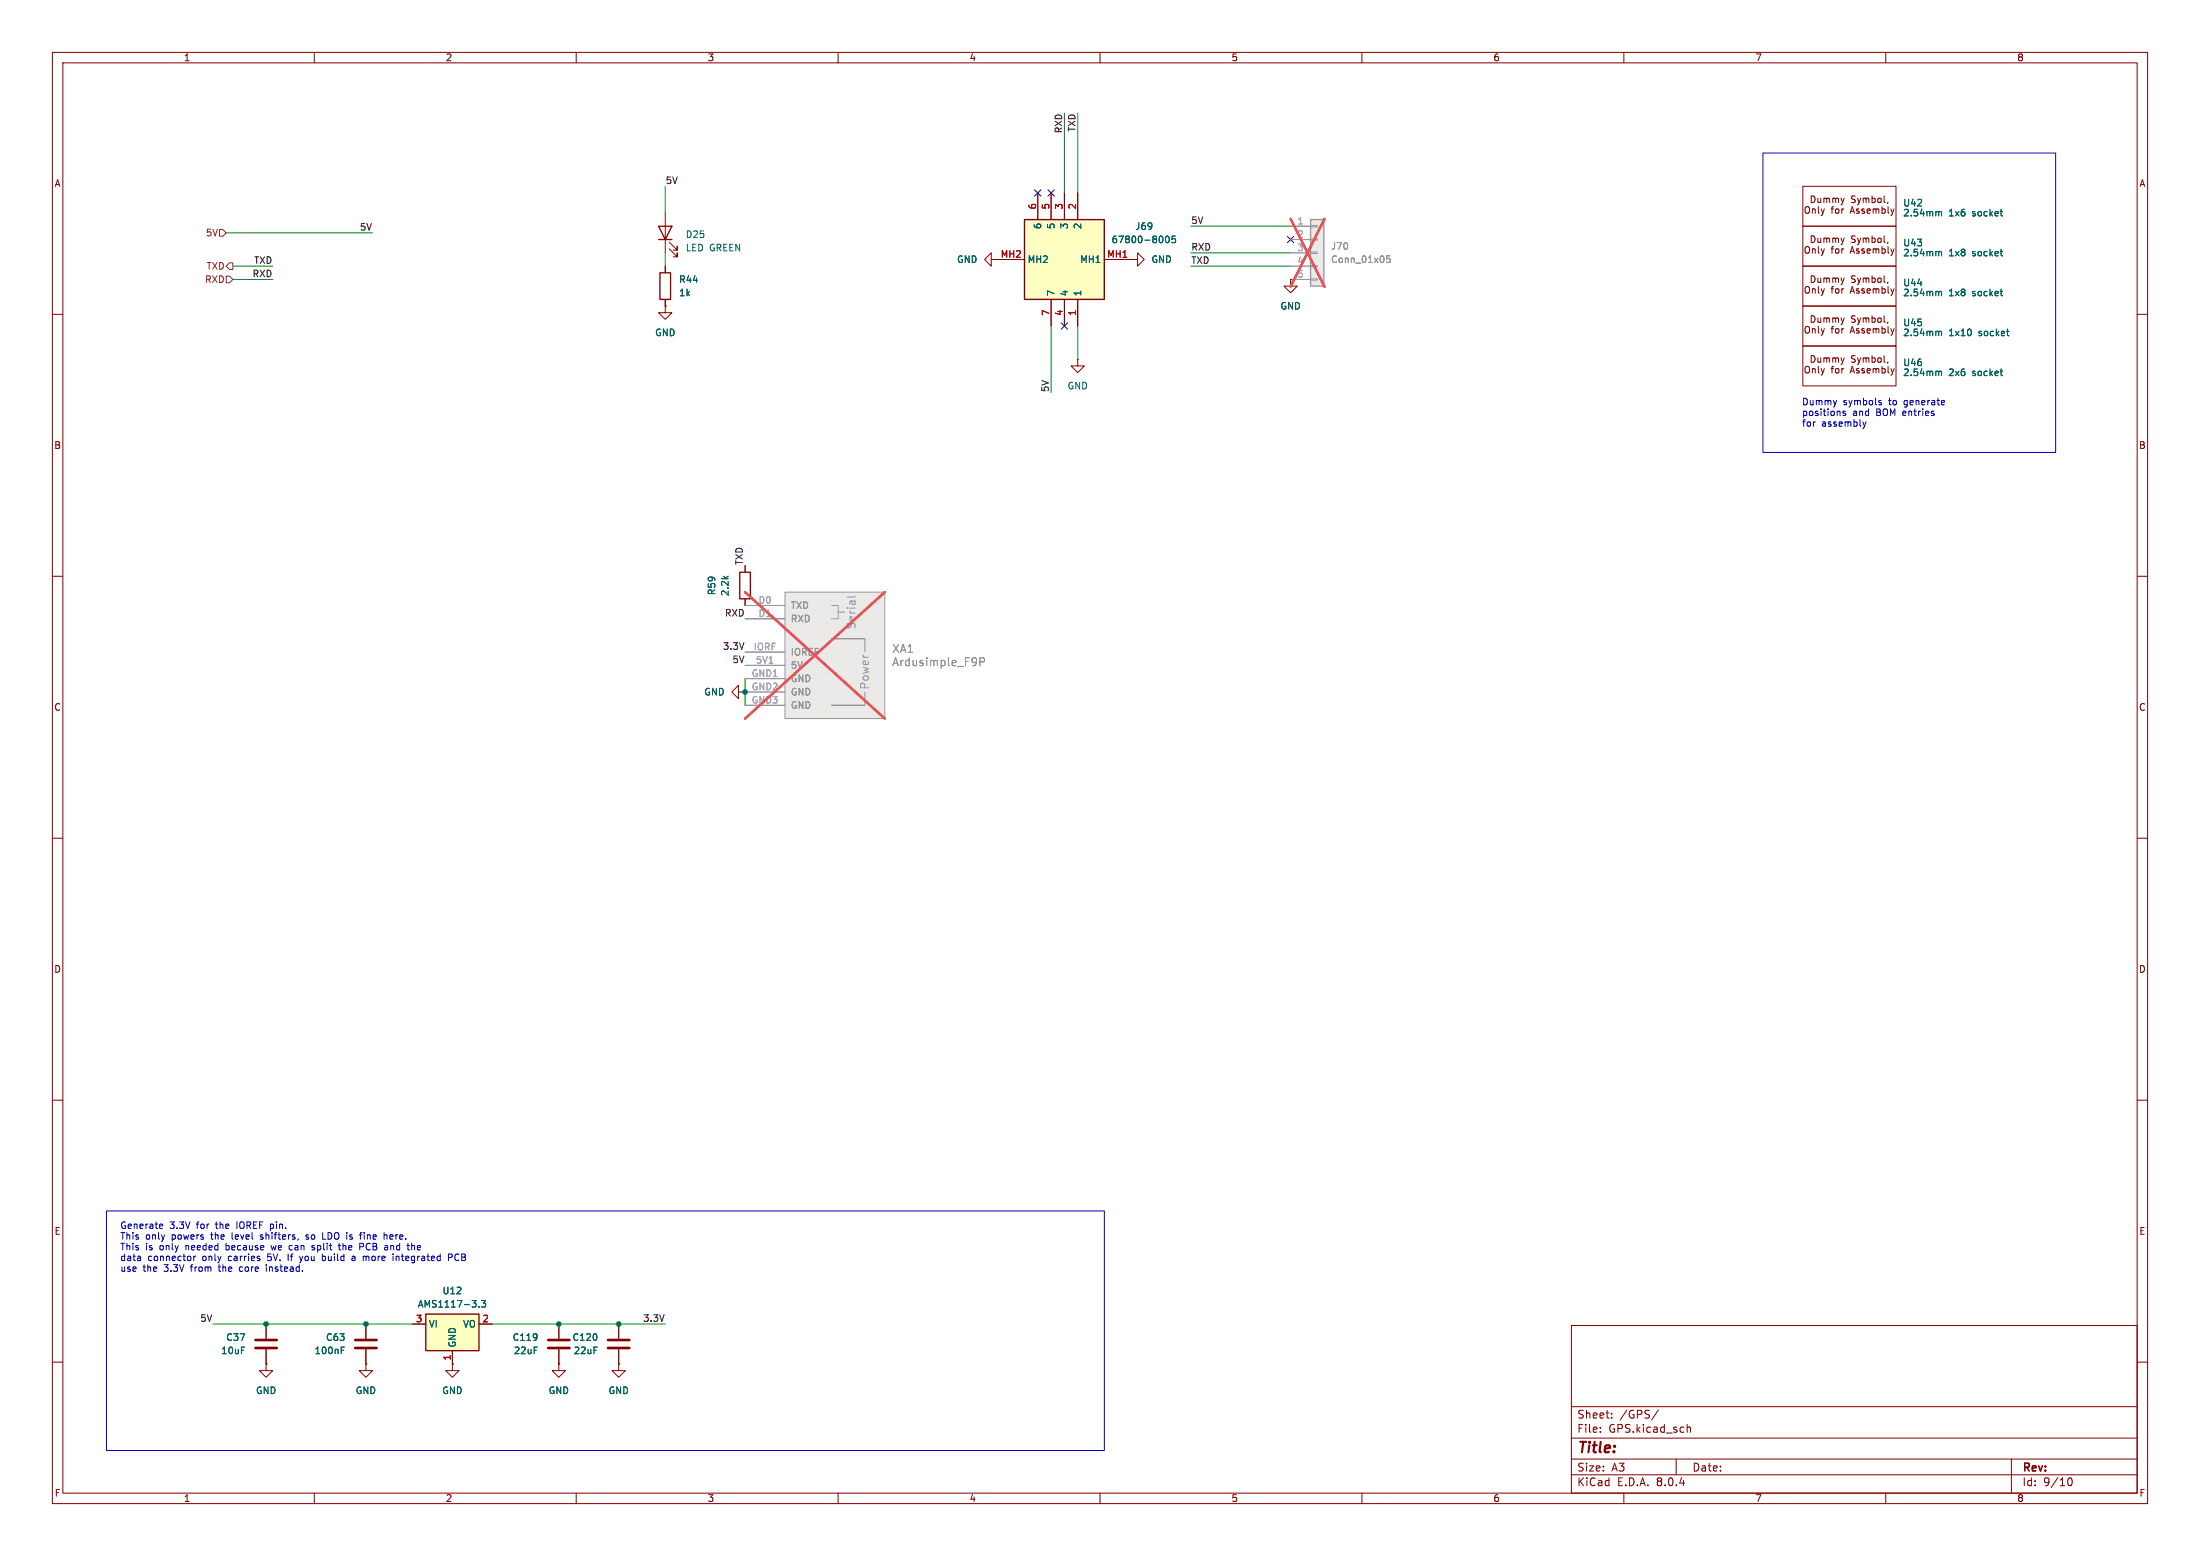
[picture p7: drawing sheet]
<svg xmlns="http://www.w3.org/2000/svg" width="420mm" height="297mm" viewBox="0 0 420 297" stroke-linecap="round" stroke-linejoin="round" font-family="sans-serif">
<g fill="none" stroke="#840000" stroke-width=".19">
<path d="M10 10h400v277h-400zM12 12h396v273h-396zM60 10v2M110 10v2M160 10v2M210 10v2M260 10v2M310 10v2M360 10v2M10 60h2M408 60h2M10 110h2"/>
<path d="M408 110h2M141 132.1v-1.3l-1.3 1.3 1.3 1.3v-1.3h1.2M142.2 132.1h.1M10 160h2M408 160h2M10 210h2M408 210h2M10 260h2M118.1 252.7v2.8M118.1 257.6v2.7M300 253h108v32h-108zM408 260h2"/>
<path d="M300 278.5h108M300 274.5h108M300 268.5h108M305.5 273.2v.2M305.5 272.5v.1M307.7 270.5v.2M307.7 269.8v.1M316.6 269.1l-1.3 1.9M320 278.5v3M322.1 271.9v1.5M322.1 272.5l.2-.1 .4 .1v.9M384 278.5v6.5"/>
<path d="M60 285v2M110 285v2M160 285v2M210 285v2M260 285v2M300 281.5h108M310 285v2M360 285v2M394.7 282.7l.2-.5 .2-.1a.8 .8 0 0 1 .5 .7 .8 .8 0 0 1-.5 .8l-.2-.2-.2-.4"/>
</g>
<path d="M116.1 255.8h4M116.1 257.3h4" fill="none" stroke="#840000" stroke-width=".51"/>
<path d="M149.9 113h19v24.2h-19z" fill="#ebeae8"/>
<g fill="none" stroke="#9c9b98" stroke-width=".19">
<path d="M142.2 115.6h7.7M142.2 118.1h7.7M149.9 113h19v24.2h-19zM158.7 115.6h1.3v2.5h-1.3M160 116.8h1.3M163.3 113.8l-.3 .2h-1.3M142.2 127h7.7M142.2 129.5h7.7M142.2 132.1h7.7M142.2 134.6h7.7M142.2 124.5h7.7M158.7 134.6h6.4z"/>
<path d="M158.7 121.9h6.4zM165.1 121.9v2.6M165.1 132.1v2.5"/>
</g>
<path d="M187.1 126.3h.7l.1-.3v-.3l-.2-.2h-.6v1.6" fill="none" stroke="#939391" stroke-width=".19"/>
<path d="M142.2 113l26.7 24.2M168.9 113l-26.7 24.2" fill="none" stroke="#e75356" stroke-width=".46"/>
<path d="M125.7 43.2h2.6l-1.3 2.5zM125.7 45.7h2.6M126 52.1h2v5.1h-2zM141.2 109.2h2.1v5.1h-2.1z" fill="none" stroke="#840000" stroke-width=".25"/>
<g fill="none" stroke="#840000" stroke-width=".19">
<path d="M344.2 35.6h17.7v7.6h-17.7zM344.8 39.5l.1-.1a.42 .42 0 0 1 .5 .5v.4a.42 .42 0 0 1-.4 .4 .42 .42 0 0 1-.4-.4zM345.8 37.4a.64 .64 0 0 1 .7 .6 .64 .64 0 0 1-.7 .7zM346 39.9v.8M346 40l.2-.1h.3v.8M347 37.8l.1 .8 .3 .1 .2-.1M347.1 39.4v1.1l.2 .2M347.6 37.8v.9M347.7 39.9l.3 .8M348.2 37.9l.4-.1 .1 .2M348.2 37.8v.9M348.3 39.9l-.3 .8"/>
<path d="M348.7 38l.2-.2 .3 .1 .1 .8M348.7 38v.7M349.6 39.9h.4M349.9 37.9l.3-.1 .2 .2M349.9 37.8v.9M350 39.4l-.3 .2v1.1M350.4 38l.2-.2 .3 .1 .1 .8M350.4 38v.7M350.5 39.9h.3l.3 .2v.4l-.3 .2h-.3l-.1-.2zM351.5 37.8l.3 .9M351.6 39.9v.8M351.8 38.7l-.3 .4"/>
<path d="M352 39.9l-.4 .2M352.1 37.8l-.3 .9M354.2 37.5l-.5-.1-.2 .2 .1 .3 .5 .3v.4l-.2 .1-.4-.1M354.6 37.8l.3 .9M354.9 39.9h-.3l-.2 .2 .1 .1 .4 .2v.3h-.5M354.9 38.7l-.3 .4M355.2 37.8l-.3 .9M355.7 37.9l.4-.1 .1 .2M355.7 37.8v.9M355.9 39.9h-.3l-.2 .2 .1 .1 .4 .2v.3h-.5M356.2 38l.2-.2 .3 .1 .1 .8M356.2 38v.7"/>
<path d="M357.4 37.9h.5l.1 .5M357.4 37.4v1.3M357.6 39.9v.8M358.5 38.4v-.3l.2-.3 .4 .1v.5M359.3 39.4v1.3M359.7 37.4v1.1M361 39.9l.3 .8M361.6 39.9l-.3 .8M127 58.4v1.3h1.3l-1.3 1.3-1.3-1.3h1.3M127 58.4h.1M127 40.6v7.7M127 50.8v1.3"/>
<path d="M127 57.2v1.2M127.8 47.5l1.5 1.5v-.7v.7h-.8M127.8 46.2l1.5 1.6v-.8v.8h-.8M189.2 49.5v-1.2l-1.2 1.2 1.2 1.3v-1.3h1.3M246.4 53.3v1.3h1.2l-1.2 1.3-1.3-1.3h1.3M246.4 53.3h.1M344.2 50.8h17.7v7.6h-17.7zM344.2 43.2h17.7v7.6h-17.7zM344.2 58.4h17.7v7.6h-17.7zM344.8 47.1h.1a.43 .43 0 0 1 .5 .4v.4a.42 .42 0 0 1-.4 .5 .42 .42 0 0 1-.4-.5zM344.8 54.7h.1a.43 .43 0 0 1 .5 .4v.4a.42 .42 0 0 1-.4 .5 .42 .42 0 0 1-.4-.5zM345.8 45a.64 .64 0 0 1 .7 .7 .64 .64 0 0 1-.7 .6z"/>
<path d="M345.8 52.6a.64 .64 0 0 1 .7 .7 .64 .64 0 0 1-.7 .6zM346 47.5v.8M346 55.1v.9M346 47.6l.2-.1 .3 .1v.7M346 55.2l.2-.1 .3 .1v.8M347 45.4l.1 .8 .3 .1 .2-.1M347 53.1l.1 .8h.3l.2-.1M347.1 47.1v1.1l.2 .1M347.1 54.7v1.1l.2 .2M347.6 45.4v.9M347.6 53.1v.8M347.7 55.1l.3 .9"/>
<path d="M347.7 47.5l.3 .8M348 40.7l-.3 .4M348 56l-.3 .4M348 48.3l-.3 .5M348.2 45.4v.9M348.2 53.1v.8M348.2 53.2l.4-.1 .1 .1M348.2 45.6l.4-.2 .1 .2M348.3 55.1l-.3 .9M348.3 47.5l-.3 .8M348.7 45.6v.7M348.7 53.2v.7"/>
<path d="M348.7 45.6l.2-.2 .3 .1 .1 .8M348.7 53.2l.2-.1h.3l.1 .8M349.6 55.1h.4M349.6 47.5h.4M349.9 45.4v.9M349.9 53.1v.8M349.9 53.2l.3-.1 .2 .1M349.9 45.6l.3-.2 .2 .2M350 47.1l-.3 .1v1.1M350 54.7l-.3 .2v1.1M350.4 45.6v.7M350.4 53.2v.7"/>
<path d="M350.4 45.6l.2-.2 .3 .1 .1 .8M350.4 53.2l.2-.1h.3l.1 .8M350.5 47.6l.1-.1 .4 .1 .1 .5-.2 .2h-.3l-.1-.1zM350.5 55.2l.1-.1 .4 .1 .1 .5-.2 .2-.3 .1-.1-.2zM351.5 53.1l.3 .8M351.5 45.4l.3 .9M351.6 47.5v.8M351.6 55.1v.9M351.8 53.9l-.3 .4M351.8 46.3l-.3 .4M352 55.1l-.4 .3M352 47.5l-.4 .2"/>
<path d="M352.1 53.1l-.3 .8M352.1 45.4l-.3 .9M353.2 40.7l.4-1.3 .4 1.3M353.2 56l.4-1.3 .4 1.3M353.2 48.3l.4-1.2 .4 1.2M353.3 40.4h.6M353.3 55.6h.6M353.3 48h.6M354.2 45.1l-.5-.1-.2 .3 .1 .3 .5 .2v.4l-.2 .1-.4-.1M354.2 52.7l-.5-.1-.2 .3 .1 .3 .5 .2v.4l-.2 .1h-.4M354.6 53.1l.3 .8M354.6 45.4l.3 .9"/>
<path d="M354.9 47.6l-.3-.1-.2 .2 .1 .2 .4 .1v.3h-.5M354.9 55.2l-.3-.1-.2 .2 .1 .2 .4 .1v.3h-.5M354.9 53.9l-.3 .4M354.9 46.3l-.3 .4M355.2 53.1l-.3 .8M355.2 45.4l-.3 .9M355.7 45.4v.9M355.7 53.1v.8M355.7 53.2l.4-.1 .1 .1M355.7 45.6l.4-.2 .1 .2M355.9 47.6l-.3-.1-.2 .2 .1 .2 .4 .1v.3h-.5M355.9 55.2l-.3-.1-.2 .2 .1 .2 .4 .1v.3h-.5"/>
<path d="M356.2 45.6v.7M356.2 53.2v.7M356.2 45.6l.2-.2 .3 .1 .1 .8M356.2 53.2l.2-.1h.3l.1 .8M356.4 40.3l.7-.1-.1-.3h-.4l-.2 .2 .1 .6h.5M356.4 47.9l.7-.1-.1-.2-.4-.1-.2 .2 .1 .6h.5M356.4 55.5l.7-.1-.1-.2-.4-.1-.2 .2 .1 .6h.5M357.4 45v1.3M357.4 52.6v1.3M357.4 45.5h.5l.1 .6M357.4 53.1h.5l.1 .6M357.6 47.5v.8"/>
<path d="M357.6 55.1v.9M358.1 40.1v.6M358.1 47.7v.6M358.1 55.3v.7M358.5 46.1v-.4l.2-.3 .4 .2v.5M358.5 53.7v-.4l.2-.2 .4 .1v.5M358.7 40.1v.6M358.7 47.7v.6M358.7 55.3v.7M359.3 47.1v1.2M359.3 54.7v1.3M359.7 45v1.1"/>
<path d="M359.7 52.6v1.1M359.8 40.6l-.1 .1h-.4M359.8 55.8l-.1 .2-.4-.1M359.8 48.2l-.1 .1h-.4M360.4 40.5l.2 .2M360.4 55.8l.2 .2M360.4 48.2l.2 .1M361 55.1l.3 .9M361 47.5l.3 .8M361.3 40.7l-.3 .4M361.3 56l-.3 .4M361.3 48.3l-.3 .5"/>
<path d="M361.6 55.1l-.3 .9M361.6 47.5l-.3 .8M344.2 66h17.7v7.7h-17.7zM344.8 62.4l.1-.1a.43 .43 0 0 1 .5 .4v.5a.42 .42 0 0 1-.4 .4 .42 .42 0 0 1-.4-.4zM344.8 70l.1-.1a.43 .43 0 0 1 .5 .5v.4a.42 .42 0 0 1-.4 .4 .42 .42 0 0 1-.4-.4zM345.8 60.3a.64 .64 0 0 1 .7 .6 .64 .64 0 0 1-.7 .6zM345.8 67.9a.64 .64 0 0 1 .7 .6 .64 .64 0 0 1-.7 .7zM346 62.7v.9M346 70.4v.8M346 62.9l.2-.2 .3 .1v.8M346 70.5l.2-.1h.3v.8M347 60.7l.1 .8h.3l.2-.1"/>
<path d="M347 68.3l.1 .8 .3 .1 .2-.2M347.1 62.3v1.1l.2 .2M347.1 69.9v1.1l.2 .2M347.6 60.7v.8M347.6 68.3v.9M347.7 70.4l.3 .8M347.7 62.7l.3 .9M348 71.2l-.3 .4M348 63.6l-.3 .4M348.2 60.7v.8M348.2 68.3v.9M348.2 68.4l.4-.1 .1 .2"/>
<path d="M348.2 60.8l.4-.1 .1 .2M348.3 70.4l-.3 .8M348.3 62.7l-.3 .9M348.7 60.9v.6M348.7 68.5v.7M348.7 60.9l.2-.2h.3l.1 .8M348.7 68.5l.2-.2 .3 .1 .1 .8M349.6 70.4h.4M349.6 62.7h.4M349.9 60.7v.8M349.9 68.3v.9M349.9 68.4l.3-.1 .2 .2"/>
<path d="M349.9 60.8l.3-.1 .2 .2M350 62.3l-.3 .2v1.1M350 69.9l-.3 .2v1.1M350.4 60.9v.6M350.4 68.5v.7M350.4 60.9l.2-.2h.3l.1 .8M350.4 68.5l.2-.2 .3 .1 .1 .8M350.5 62.9l.1-.2 .4 .2 .1 .4-.2 .2-.3 .1-.1-.1zM350.5 70.5l.1-.1 .4 .1 .1 .5-.2 .1-.3 .1-.1-.1zM351.5 68.3l.3 .9M351.5 60.7l.3 .8M351.6 62.7v.9"/>
<path d="M351.6 70.4v.8M351.8 69.2l-.3 .4M351.8 61.5l-.3 .5M352 70.4l-.4 .2M352 62.7l-.4 .3M352.1 68.3l-.3 .9M352.1 60.7l-.3 .8M353.2 71.2l.4-1.3 .4 1.3M353.2 63.6l.4-1.3 .4 1.3M353.3 70.8h.6M353.3 63.2h.6M354.2 60.3h-.5l-.2 .2 .1 .3 .5 .2v.4l-.2 .1h-.4"/>
<path d="M354.2 67.9h-.5l-.2 .2 .1 .3 .5 .3v.3l-.2 .2-.4-.1M354.6 68.3l.3 .9M354.6 60.7l.3 .8M354.9 62.8l-.3-.1-.2 .2 .1 .2 .4 .1v.3h-.5M354.9 70.4h-.3l-.2 .1 .1 .2 .4 .1v.3h-.5M354.9 69.2l-.3 .4M354.9 61.5l-.3 .5M355.2 68.3l-.3 .9M355.2 60.7l-.3 .8M355.7 60.7v.8M355.7 68.3v.9M355.7 68.4l.4-.1 .1 .2"/>
<path d="M355.7 60.8l.4-.1 .1 .2M355.9 62.8l-.3-.1-.2 .2 .1 .2 .4 .1v.3h-.5M355.9 70.4h-.3l-.2 .1 .1 .2 .4 .1v.3h-.5M356.2 60.9v.6M356.2 68.5v.7M356.2 60.9l.2-.2h.3l.1 .8M356.2 68.5l.2-.2 .3 .1 .1 .8M356.4 63.2l.7-.2-.1-.2-.4-.1-.2 .2 .1 .6h.5M356.4 70.8l.7-.1-.1-.3h-.4l-.2 .1 .1 .6h.5M357.4 60.3v1.2M357.4 67.9v1.3M357.4 60.7h.5l.1 .6"/>
<path d="M357.4 68.4h.5l.1 .5M357.6 62.7v.9M357.6 70.4v.8M358.1 62.9v.7M358.1 70.5v.7M358.5 61.3v-.4l.2-.2 .4 .1v.5M358.5 68.9v-.4l.2-.2 .4 .1v.5M358.7 62.9v.7M358.7 70.5v.7M359.3 62.3v1.3M359.3 69.9v1.3M359.7 60.3v1.1"/>
<path d="M359.7 67.9v1.1M359.8 71.1l-.1 .1-.4-.1M359.8 63.5l-.1 .1-.4-.1M360.4 71l.2 .2M360.4 63.4l.2 .2M361 70.4l.3 .8M361 62.7l.3 .9M361.3 71.2l-.3 .4M361.3 63.6l-.3 .4M361.6 70.4l-.3 .8M361.6 62.7l-.3 .9M142.2 108v1.2"/>
<path d="M142.2 114.3v1.3M69.8 252.7v2.8M69.8 257.6v2.7M106.7 252.7v2.8M106.7 257.6v2.7M50.8 260.3v1.3h-1.3l1.3 1.3 1.3-1.3h-1.3M50.8 260.3h.1M86.4 260.3v1.3h-1.3l1.3 1.3 1.2-1.3h-1.2M86.4 260.3h.1M106.7 260.3v1.3h-1.3l1.3 1.3 1.2-1.3h-1.2M106.7 260.3h.1M118.1 260.3v1.3h-1.3l1.3 1.3 1.3-1.3h-1.3"/>
<path d="M118.1 260.3h.1"/>
</g>
<path d="M370.1 40.6l.2-.2h.3v.8M370.1 48.2l.2-.2 .3 .1v.7M370.1 55.8l.2-.2 .3 .1v.8M370.1 63.4l.2-.2 .3 .1v.8M370.1 71l.2-.1h.3v.8M65.1 257.7h.5M65.1 257.1h.6" fill="none" stroke="#006464" stroke-width=".19"/>
<path d="M67.8 255.8h4.1M67.8 257.3h4.1M104.6 255.8h4.1M104.6 257.3h4.1" fill="none" stroke="#840000" stroke-width=".51"/>
<path d="M81.3 250.8h10.1v7h-10.1z" fill="#ffffc2"/>
<path d="M81.3 250.8h10.1v7h-10.1z" fill="none" stroke="#840000" stroke-width=".25"/>
<path d="M78.7 252.7h2.6M86.4 257.8v2.5M91.4 252.7h2.6" fill="none" stroke="#840000" stroke-width=".19"/>
<path d="M91.4 249.4v.1M91.9 248.2h.8l-.4 .5 .3 .1v.6l-.1 .1-.6-.1" fill="none" stroke="#006464" stroke-width=".19"/>
<path d="M195.6 41.9h15.2v15.3h-15.2z" fill="#ffffc2"/>
<path d="M195.6 41.9h15.2v15.3h-15.2z" fill="none" stroke="#840000" stroke-width=".25"/>
<g fill="none" stroke="#840000" stroke-width=".19">
<path d="M198.1 36.8v5.1M200.7 36.8v5.1M203.2 36.8v5.1M205.7 36.8v5.1M190.5 49.5h5.1M200.7 57.2v5M203.2 57.2v5M205.7 57.2v5M210.8 49.5h5.1M215.9 49.5h1.3v-1.2l1.2 1.2-1.2 1.3v-1.3M215.9 49.5h.1M205.7 68.6v1.3h1.3l-1.3 1.2-1.2-1.2h1.2"/>
<path d="M205.7 68.6h.1M50.8 252.7v2.8M50.8 257.6v2.7M69.8 260.3v1.3h-1.2l1.2 1.3 1.3-1.3h-1.3M69.8 260.3h.1"/>
</g>
<path d="M222.6 45.2l.2-.1a.68 .68 0 0 1 .4 .6 .68 .68 0 0 1-.4 .6l-.3-.5zM224.4 45.1h-.6l-.1 .6 .2-.2 .4 .1 .1 .2v.4l-.2 .1-.5-.1" fill="none" stroke="#006464" stroke-width=".19"/>
<path d="M48.8 255.8h4M48.8 257.3h4" fill="none" stroke="#840000" stroke-width=".51"/>
<path d="M250.2 41.9h2.5v12.7h-2.5z" fill="#ebeae8"/>
<g fill="none" stroke="#9c9b98" stroke-width=".19">
<path d="M246.4 43.2h3.8M246.4 45.7h3.8M246.4 48.3h3.8M246.4 50.8h3.8M246.4 53.3h3.8M250.2 53.2h1.3v.3h-1.3zM250.2 50.7h1.3v.2h-1.3zM250.2 48.1h1.3v.3h-1.3zM250.2 45.6h1.3v.2h-1.3zM250.2 43.1h1.3v.2h-1.3zM142.2 115.6h7.7M142.2 118.1h7.7"/>
<path d="M142.2 127h7.7M142.2 129.5h7.7M142.2 132.1h7.7M142.2 134.6h7.7M142.2 124.5h7.7"/>
</g>
<path d="M250.2 41.9h2.5v12.7h-2.5z" fill="none" stroke="#9c9b98" stroke-width=".25"/>
<path d="M265.4 48.8h-.6l-.1 .6 .2-.1 .4 .1 .1 .2v.4l-.2 .1-.5-.1M187.1 126.3h.7l.1-.3v-.3l-.2-.2h-.6v1.6" fill="none" stroke="#939391" stroke-width=".19"/>
<path d="M246.4 41.8l6.5 12.9M252.9 41.8l-6.5 12.9M142.2 113l26.7 24.2M168.9 113l-26.7 24.2" fill="none" stroke="#e75356" stroke-width=".46"/>
<path d="M41.9 43.8h.6l.7 .7-.7 .6h-.6zM43.2 52.7h.6l.6 .6-.6 .7h-.6zM43.8 50.2h.6v1.2h-.6l-.6-.6z" fill="none" stroke="#725600" stroke-width=".19"/>
<g fill="none" stroke="#0000c2" stroke-width=".19">
<path d="M336.5 29.2h55.9v57.2h-55.9zM350.6 76.4l-.3 .9M351.9 78.5v.3l.4 .2 .1 .1-.2 .2h-.4M358.8 76.9h.3l.1 .2-.2 .2h-.2M358.8 76.4l.3 .1M355.6 80.5l.3 .9M355.9 81.4l-.1 .3M356.2 80.5l-.3 .9M20.3 231.1h190.5v45.8h-190.5zM30.6 233.6l.4 .1 .1 .2-.6 .2M31 234.4l-.4 .1M37 239.8v.8"/>
<path d="M37.4 239.8l-.4 .2M49.7 236.5h.1M49.8 235.8l-.1 .1 .2 .2M51.7 237.7l.3 .9M55 239.4v1.2M55.3 238.5l.4 .1M55.7 237.7l-.4 .2M57.2 239.8l.3 .8M57.8 239.8l-.3 .8M58.4 236.5h.4M58.8 235.7l-.4 .2 .1 .2h.3M60 237.8l-.3-.1-.2 .3 .6 .3"/>
<path d="M60.1 238.4l-.2 .2-.4-.1M61.5 239.4v1.2M61.6 236.5h.6M62 239.8l.1 .1M64.6 237.7h.5M64.7 237.3v1.1l.4 .2M67.2 239.8h.5l.1 .8M69.2 237.3l.2 .3-.1 .3-.6 .1M69.5 235.3v.1M69.5 235.7v.8M69.9 239.8h.5M73.5 235.7l.4 .2v.6"/>
<path d="M74.5 235.8v.7M75 236l-.6 .1M75.6 239.9l.4-.1 .2 .2M75.6 239.8v.8M78.6 237.9l.4-.2 .1 .2M78.6 237.3v1.3M87.1 239.4l-.3 .5 .3 .7M45.9 241.8l-.2 .3v.3l.2 .3M50.8 241.4v.1M50.8 241.8v.9M57.5 240.6l-.3 .4M62.1 240.5l-.2 .1h-.4"/>
<path d="M67.8 240.1h-.5l-.1 .2 .1 .3h.5M85.6 240h.6l.1-.2v-.3l-.7-.1v1.2"/>
</g>
<g fill="none" stroke="#009600" stroke-width=".19">
<path d="M127 35.6v5M203.2 21.6v15.2M205.7 21.6v15.2M43.2 44.5h27.9M44.4 50.8h7.7M44.4 53.3h7.7M127 48.3v2.5M227.3 50.8h19.1M227.3 43.2h19.1M227.3 48.3h19.1M200.7 62.2v12.7M205.7 62.2v6.4"/>
<path d="M142.2 129.5v5.1M40.6 252.7h38.1M94 252.7h33"/>
</g>
<path d="M197.5 36.2l1.2 1.2M198.7 36.2l-1.2 1.2M200.1 36.2l1.2 1.2M201.3 36.2l-1.2 1.2M245.8 45.1l1.2 1.2M247 45.1l-1.2 1.2M202.6 61.6l1.2 1.2M203.8 61.6l-1.2 1.2" fill="none" stroke="#000084" stroke-width=".19"/>
<path d="M222.6 45.2l.2-.1a.68 .68 0 0 1 .4 .6 .68 .68 0 0 1-.4 .6l-.3-.5zM224.4 45.1h-.6l-.1 .6 .2-.2 .4 .1 .1 .2v.4l-.2 .1-.5-.1M370.1 40.6l.2-.2h.3v.8M370.1 48.2l.2-.2 .3 .1v.7M370.1 55.8l.2-.2 .3 .1v.8M370.1 63.4l.2-.2 .3 .1v.8M370.1 71l.2-.1h.3v.8M65.1 257.7h.5M65.1 257.1h.6M91.4 249.4v.1M91.9 248.2h.8l-.4 .5 .3 .1v.6l-.1 .1-.6-.1" fill="none" stroke="#006464" stroke-width=".19"/>
<g fill="none" stroke="#840000" stroke-width=".19">
<path d="M198.1 36.8v5.1M200.7 36.8v5.1M203.2 36.8v5.1M205.7 36.8v5.1M127 58.4h.1M127 50.8v1.3M127 57.2v1.2M190.5 49.5h5.1M200.7 57.2v5M203.2 57.2v5M205.7 57.2v5M210.8 49.5h5.1"/>
<path d="M215.9 49.5h.1M246.4 53.3h.1M142.2 108v1.2M142.2 114.3v1.3M142.2 132.1h.1M50.8 252.7v2.8M50.8 257.6v2.7M69.8 252.7v2.8M69.8 257.6v2.7M78.7 252.7h2.6M86.4 257.8v2.5M91.4 252.7h2.6"/>
<path d="M106.7 252.7v2.8M106.7 257.6v2.7M118.1 252.7v2.8M118.1 257.6v2.7M50.8 260.3h.1M69.8 260.3h.1M86.4 260.3h.1M106.7 260.3h.1M118.1 260.3h.1"/>
</g>
<g fill="#009600" stroke="#009600" stroke-width=".19">
<circle cx="142.2" cy="132.1" r=".46"/>
<circle cx="106.7" cy="252.7" r=".46"/>
<circle cx="118.1" cy="252.7" r=".46"/>
<circle cx="50.8" cy="252.7" r=".46"/>
<circle cx="69.8" cy="252.7" r=".46"/>
</g>
<text font-size="2.8" fill="#840000" x="301" y="277.9">Title:</text>
<g font-size="2.1" fill="#9c9b98">
<text x="163.6" y="120.3" transform="rotate(-90 163.6 120.3)">Serial</text>
<text x="166.1" y="131.8" transform="rotate(-90 166.1 131.8)">Power</text>
</g>
<g font-size="2.1" fill="#939391">
<text x="170.2" y="124.8">XA1</text>
<text x="170.2" y="127.4">Ardusimple_F9P</text>
</g>
<g font-size="2.1" fill="#840000">
<text x="301" y="273.7">File:</text>
<text x="301" y="271">Sheet:</text>
<text x="307.1" y="273.7">GPS.kicad_sch</text>
<text x="309.2" y="271">/GPS/</text>
<text x="301" y="281.1">Size:</text>
<text x="307.6" y="281.1">A3</text>
<text x="323" y="281.1">Date:</text>
<text x="386" y="281.3">Rev:</text>
<text x="301" y="283.9">KiCad</text>
<text x="308.7" y="283.9">E.D.A.</text>
<text x="316.3" y="283.9">8.0.4</text>
<text x="386" y="283.9">Id:</text>
<text x="390.1" y="283.9">9/10</text>
</g>
<g font-size="1.8" fill="#840000">
<text x="35" y="11.9">1</text>
<text x="85" y="11.9">2</text>
<text x="135" y="11.9">3</text>
<text x="185" y="11.9">4</text>
<text x="235" y="11.9">5</text>
<text x="285" y="11.9">6</text>
<text x="335" y="11.9">7</text>
<text x="385" y="11.9">8</text>
<text x="10.3" y="35.9">A</text>
<text x="408.3" y="35.9">A</text>
<text x="357.9" y="40">for</text>
<text x="357.9" y="47.6">for</text>
<text x="190.9" y="49.3">MH2</text>
<text x="357.9" y="55.2">for</text>
<text x="357.9" y="62.8">for</text>
<text x="357.9" y="70.5">for</text>
<text x="10.3" y="85.9">B</text>
<text x="408.2" y="85.9">B</text>
<text x="10.3" y="135.9">C</text>
<text x="408.2" y="135.9">C</text>
<text x="10.3" y="185.9">D</text>
<text x="408.2" y="185.9">D</text>
<text x="10.3" y="235.9">E</text>
<text x="408.3" y="235.9">E</text>
<text x="10.3" y="285.9">F</text>
<text x="35" y="286.9">1</text>
<text x="85" y="286.9">2</text>
<text x="135" y="286.9">3</text>
<text x="185" y="286.9">4</text>
<text x="235" y="286.9">5</text>
<text x="285" y="286.9">6</text>
<text x="335" y="286.9">7</text>
<text x="385" y="286.9">8</text>
<text x="408.3" y="285.9">F</text>
</g>
<g font-size="1.8" fill="#0f0f0f">
<text x="202.9" y="25.5" transform="rotate(-90 202.9 25.5)">RXD</text>
<text x="205.4" y="25.2" transform="rotate(-90 205.4 25.2)">TXD</text>
<text x="127" y="35.2">5V</text>
<text x="68.6" y="44.1">5V</text>
<text x="227.3" y="42.8">5V</text>
<text x="227.3" y="47.9">RXD</text>
<text x="48.1" y="53">RXD</text>
<text x="48.4" y="50.5">TXD</text>
<text x="227.3" y="50.5">TXD</text>
<text x="200.3" y="74.9" transform="rotate(-90 200.3 74.9)">5V</text>
<text x="141.9" y="107.9" transform="rotate(-90 141.9 107.9)">TXD</text>
<text x="138.3" y="117.8">RXD</text>
<text x="137.9" y="124.1">3.3V</text>
<text x="139.7" y="126.7">5V</text>
<text x="38.1" y="252.4">5V</text>
<text x="122.7" y="252.4">3.3V</text>
</g>
<g font-size="1.8" fill="#a90000">
<text x="197.9" y="40.1" transform="rotate(-90 197.9 40.1)">6</text>
<text x="200.4" y="40.1" transform="rotate(-90 200.4 40.1)">5</text>
<text x="202.9" y="40.1" transform="rotate(-90 202.9 40.1)">3</text>
<text x="205.5" y="40.1" transform="rotate(-90 205.5 40.1)">2</text>
<text x="211.3" y="49.3">MH1</text>
<text x="200.4" y="60.4" transform="rotate(-90 200.4 60.4)">7</text>
<text x="202.9" y="60.4" transform="rotate(-90 202.9 60.4)">4</text>
<text x="205.5" y="60.4" transform="rotate(-90 205.5 60.4)">1</text>
<text x="79.3" y="252.5">3</text>
<text x="92" y="252.5">2</text>
<text x="86.1" y="259.8" transform="rotate(-90 86.1 259.8)">1</text>
</g>
<g font-size="1.8" fill="#006464">
<text x="363.2" y="39.6">U42</text>
<text x="363.2" y="41.5">2.54mm</text>
<text x="372" y="41.5">1x6</text>
<text x="376.6" y="41.5">socket</text>
<text x="130.8" y="45.6">D25</text>
<text x="199" y="43.8" transform="rotate(-90 199 43.8)">6</text>
<text x="201.5" y="43.8" transform="rotate(-90 201.5 43.8)">5</text>
<text x="204.1" y="43.8" transform="rotate(-90 204.1 43.8)">3</text>
<text x="206.6" y="43.8" transform="rotate(-90 206.6 43.8)">2</text>
<text x="212.1" y="46.6">67800-8005</text>
<text x="216.6" y="44.1">J69</text>
<text x="363.2" y="47.2">U43</text>
<text x="130.8" y="48.2">LED GREEN</text>
<text x="182.6" y="50.4">GND</text>
<text x="196.1" y="50.4">MH2</text>
<text x="206.1" y="50.4">MH1</text>
<text x="219.7" y="50.4">GND</text>
<text x="363.2" y="49.1">2.54mm</text>
<text x="372" y="49.1">1x8</text>
<text x="376.6" y="49.1">socket</text>
<text x="129.5" y="54.2">R44</text>
<text x="129.5" y="56.7">1k</text>
<text x="201.5" y="56.6" transform="rotate(-90 201.5 56.6)">7</text>
<text x="204.1" y="56.6" transform="rotate(-90 204.1 56.6)">4</text>
<text x="206.6" y="56.6" transform="rotate(-90 206.6 56.6)">1</text>
<text x="244.3" y="59.3">GND</text>
<text x="363.2" y="54.8">U44</text>
<text x="363.2" y="56.7">2.54mm</text>
<text x="372" y="56.7">1x8</text>
<text x="376.6" y="56.7">socket</text>
<text x="125" y="64.4">GND</text>
<text x="363.2" y="62.5">U45</text>
<text x="363.2" y="64.4">2.54mm</text>
<text x="372" y="64.4">1x10</text>
<text x="377.8" y="64.4">socket</text>
<text x="363.2" y="70.1">U46</text>
<text x="363.2" y="72">2.54mm</text>
<text x="372" y="72">2x6</text>
<text x="376.6" y="72">socket</text>
<text x="203.7" y="74.5">GND</text>
<text x="136.8" y="113.7" transform="rotate(-90 136.8 113.7)">R59</text>
<text x="139.3" y="113.9" transform="rotate(-90 139.3 113.9)">2.2k</text>
<text x="134.3" y="132.9">GND</text>
<text x="79.7" y="249.8">AMS1117-3.3</text>
<text x="84.4" y="247.2">U12</text>
<text x="43.1" y="256.1">C37</text>
<text x="62.1" y="256.1">C63</text>
<text x="81.8" y="253.6">VI</text>
<text x="87.2" y="257.3" transform="rotate(-90 87.2 257.3)">GND</text>
<text x="88.3" y="253.6">VO</text>
<text x="97.8" y="256.1">C119</text>
<text x="109.2" y="256.1">C120</text>
<text x="42.1" y="258.7">10uF</text>
<text x="60" y="258.7">100nF</text>
<text x="98" y="258.7">22uF</text>
<text x="109.4" y="258.7">22uF</text>
<text x="48.8" y="266.3">GND</text>
<text x="67.8" y="266.3">GND</text>
<text x="84.3" y="266.3">GND</text>
<text x="104.6" y="266.3">GND</text>
<text x="116.1" y="266.3">GND</text>
</g>
<g font-size="1.8" fill="#725600">
<text x="39.2" y="45.3">5V</text>
<text x="39.3" y="51.7">TXD</text>
<text x="39" y="54.2">RXD</text>
</g>
<g font-size="1.8" fill="#a5a4a2">
<text x="247.6" y="42.9">1</text>
<text x="247.6" y="45.5">2</text>
<text x="247.6" y="48">3</text>
<text x="247.6" y="50.5">4</text>
<text x="247.6" y="53.1">5</text>
<text x="144.7" y="115.3">D0</text>
<text x="144.7" y="117.9">D1</text>
<text x="143.8" y="124.2">IORF</text>
<text x="143.4" y="129.3">GND1</text>
<text x="143.4" y="131.8">GND2</text>
<text x="144.2" y="126.7">5V1</text>
<text x="143.4" y="134.4">GND3</text>
</g>
<g font-size="1.8" fill="#939391">
<text x="254" y="47.9">J70</text>
<text x="254" y="50.4">Conn_01x05</text>
<text x="150.9" y="116.4">TXD</text>
<text x="150.9" y="119">RXD</text>
<text x="150.9" y="125.3">IOREF</text>
<text x="150.9" y="127.9">5V</text>
<text x="150.9" y="130.4">GND</text>
<text x="150.9" y="132.9">GND</text>
<text x="150.9" y="135.5">GND</text>
</g>
<g font-size="1.8" fill="#0000c2">
<text x="343.9" y="77.6">Dummy</text>
<text x="351.9" y="77.6">symbols</text>
<text x="360.7" y="77.6">to</text>
<text x="363.8" y="77.6">generate</text>
<text x="343.9" y="79.6">positions</text>
<text x="343.9" y="81.7">for</text>
<text x="347.7" y="81.7">assembly</text>
<text x="353.7" y="79.6">and</text>
<text x="358.3" y="79.6">BOM entries</text>
<text x="22.9" y="234.8">Generate</text>
<text x="22.9" y="236.8">This</text>
<text x="22.9" y="238.9">This</text>
<text x="27.8" y="236.8">only</text>
<text x="27.8" y="238.9">is</text>
<text x="30.6" y="238.9">only</text>
<text x="32.4" y="234.8">3.3V</text>
<text x="32.9" y="236.8">powers</text>
<text x="35.7" y="238.9">needed</text>
<text x="37.7" y="234.8">for</text>
<text x="40.6" y="236.8">the</text>
<text x="41.5" y="234.8">the</text>
<text x="43.6" y="238.9">because</text>
<text x="44.7" y="236.8">level</text>
<text x="45.6" y="234.8">IOREF pin.</text>
<text x="50.4" y="236.8">shifters,</text>
<text x="52.5" y="238.9">we</text>
<text x="56.1" y="238.9">can</text>
<text x="59.3" y="236.8">so</text>
<text x="60.6" y="238.9">split</text>
<text x="62.6" y="236.8">LDO is</text>
<text x="66" y="238.9">the</text>
<text x="70.1" y="238.9">PCB</text>
<text x="70.2" y="236.8">fine</text>
<text x="75" y="236.8">here.</text>
<text x="75.1" y="238.9">and</text>
<text x="79.7" y="238.9">the</text>
<text x="22.9" y="240.9">data</text>
<text x="22.9" y="243">use</text>
<text x="27.3" y="243">the</text>
<text x="28.2" y="240.9">connector</text>
<text x="31.4" y="243">3.3V</text>
<text x="36.7" y="243">from</text>
<text x="38.7" y="240.9">only</text>
<text x="42.2" y="243">the</text>
<text x="43.8" y="240.9">carries</text>
<text x="46.4" y="243">core</text>
<text x="51.6" y="240.9">5V.</text>
<text x="51.7" y="243">instead.</text>
<text x="55.6" y="240.9">If</text>
<text x="58.1" y="240.9">you</text>
<text x="62.6" y="240.9">build</text>
<text x="68.5" y="240.9">a</text>
<text x="70.8" y="240.9">more</text>
<text x="76.7" y="240.9">integrated</text>
<text x="87.4" y="240.9">PCB</text>
</g>
</svg>
